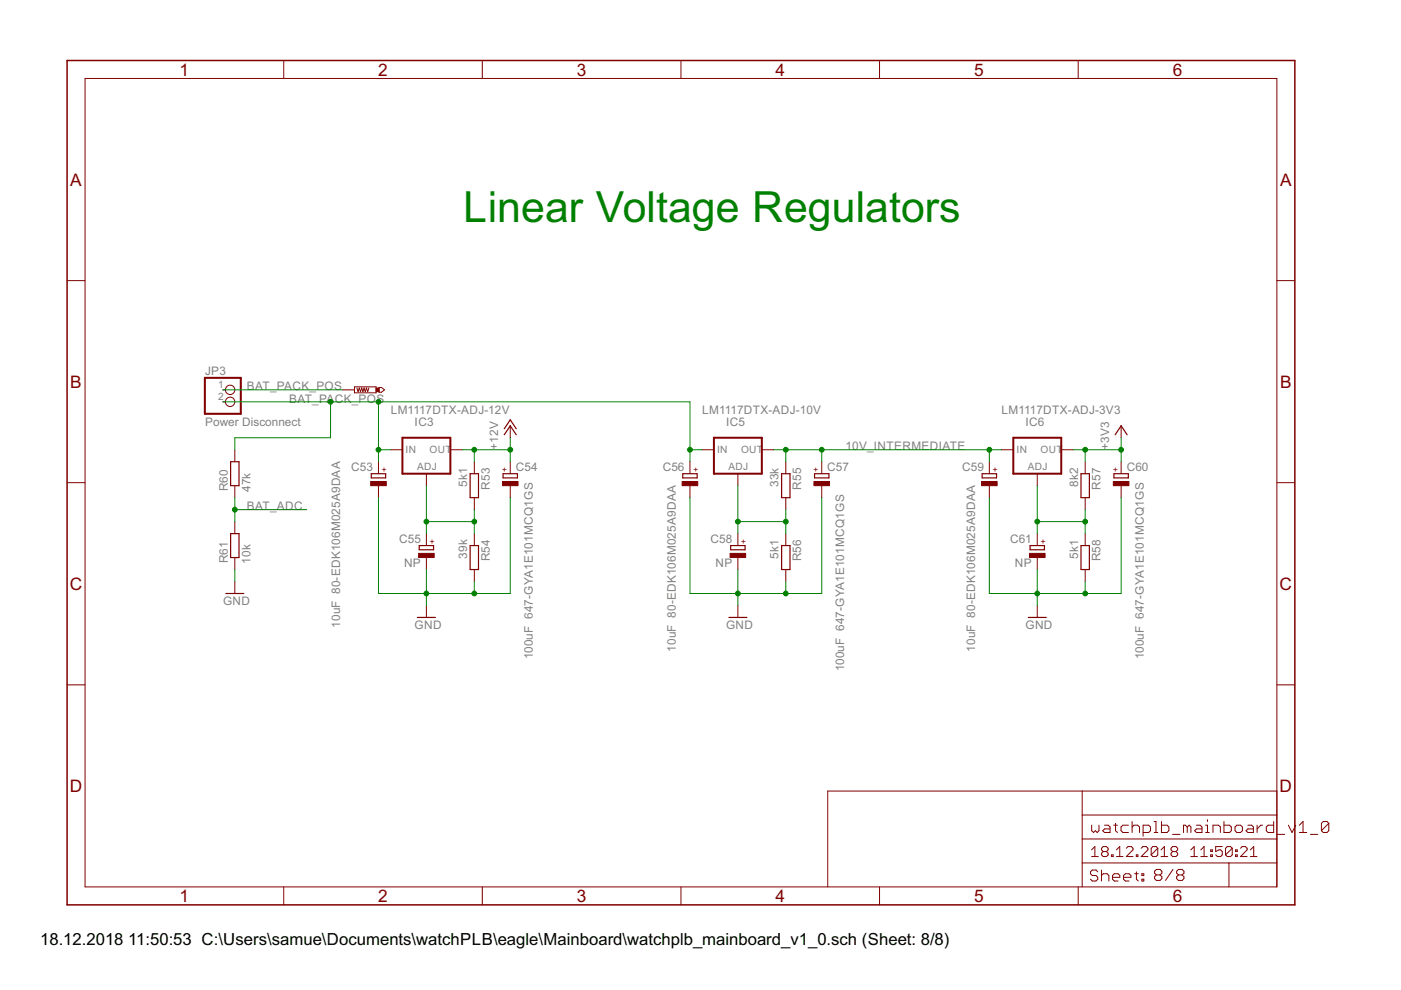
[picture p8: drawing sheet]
<svg xmlns="http://www.w3.org/2000/svg" width="297mm" height="210mm" viewBox="0 0 297 210" stroke-linecap="round" stroke-linejoin="round" font-family="sans-serif">
<g fill="none" stroke="#800000" stroke-width=".21">
<path d="M18 16.6h252.7v171.4h-252.7zM60.2 12.8v3.8M102.3 12.8v3.8M144.4 12.8v3.8M186.5 12.8v3.8M228.6 12.8v3.8M14.2 59.5h3.8M270.7 59.5h3.8M47.2 82.7h.6M47.2 85.2h.6M49.8 95.4v2.5M72.6 82.7h2.6"/>
<path d="M75.2 82h4.5v1.3h-4.5zM75.7 82.3l.2 .7 .3-.7 .2 .7 .3-.7 .2 .7 .3-.7 .2 .7 .3-.7 .3 .7 .2-.7M80.2 97.9v2.5M80.4 82.1h.5l.6 .6-.6 .5h-.5zM82.8 95.4h2.5M95.5 95.4h2.5M100.6 97.9v2.5M108.2 90.3v2.5M108.2 97.9v2.5M146.3 97.9v2.5M148.8 95.4h2.6M161.5 95.4h2.6"/>
<path d="M166.6 97.9v2.5M174.2 97.9v2.5M209.8 97.9v2.5M212.3 95.4h2.5M225 95.4h2.5M230.1 97.9v2.5M237.7 90.3v2.5M237.7 97.9v2.5M14.2 102.3h3.8M49.8 103v2.5M49.8 110.6v2.5M49.8 118.2v2.6"/>
<path d="M80.2 103v2.5M90.4 100.4v2.6M90.4 113.1v2.6M90.4 118.2v2.6M100.6 105.5v2.6M100.6 113.1v2.6M108.2 103v2.5M146.3 103v2.5M156.4 100.4v2.6M156.4 113.1v2.6M156.4 118.2v2.6M166.6 105.5v2.6"/>
<path d="M166.6 113.1v2.6M174.2 103v2.5M209.8 103v2.5M219.9 100.4v2.6M219.9 113.1v2.6M219.9 118.2v2.6M230.1 105.5v2.6M230.1 113.1v2.6M237.7 103v2.5M270.7 102.3h3.8M49.8 123.3v2.5M90.4 128.4v2.5"/>
<path d="M100.6 120.8v2.5M156.4 128.4v2.5M166.6 120.8v2.5M219.9 128.4v2.5M230.1 120.8v2.5M14.2 145.2h3.8M270.7 145.2h3.8M229.4 167.7v20.3M229.4 177.9h41.3M229.4 172.8h41.3M231.5 175v1.1l.3 .4 .4-.4 .4 .4 .4-.4v-1.1M234.2 175h.8l.4 .3v1.2h-1.2l-.4-.4 .4-.4h1.2"/>
<path d="M236.1 175h.8M236.5 174.6v1.5l.4 .4M238.8 179.9l.4-.4h.7l.3 .4v.3l-1.4 1.4h1.4M239.2 175h-1.1l-.4 .3v.8l.4 .4h1.1M240 175.3l.4-.3h.8l.4 .3v1.2M240 174.2v2.3M242 179.9l.3-.4h.7l.4 .4v.3l-1.4 1.4h1.4M242.4 176.5h1.1l.4-.4v-.8l-.4-.3h-1.1v2.3M244.7 176.5h.8M244.7 174.2h.4v2.3M245.5 179.9v1.4l-.4 .3h-.7l-.3-.3M245.5 179.9l-.4-.4h-.7l-.3 .4v1.4"/>
<path d="M245.5 179.9l-1.4 1.4M246.3 174.2v2.3h1.1l.4-.4v-.8l-.4-.3h-1.1M248.6 176.9h1.6M251.7 175.3l-.4-.3h-.4v1.5M251.7 175.3v1.2M251.7 175.3l.4-.3 .4 .3v1.2M253.7 175h.7l.4 .3v1.2h-1.1l-.4-.4 .4-.4h1.1M255.6 175h.4v1.5M255.6 176.5h.8M256 173.8v.4M257.2 176.5v-1.5h1.1l.4 .3v1.2M259.1 179.5h-1.4v1.1l.7-.4h.4l.3 .4v.7l-.3 .3h-.7l-.4-.3"/>
<path d="M259.5 174.2v2.3h1.2l.4-.4v-.8l-.4-.3h-1.2M261.3 179.9v1.4l-.4 .3h-.7l-.4-.3M261.3 179.9l-.4-.4h-.7l-.4 .4v1.4M261.3 179.9l-1.5 1.4M262.2 175h.8l.4 .3v.8l-.4 .4h-.8l-.3-.4v-.8zM263 179.9l.4-.4h.7l.3 .4v.3l-1.4 1.4h1.4M264.6 175h.8l.3 .3v1.2h-1.1l-.4-.4 .4-.4h1.1M266.5 175v1.5M267.7 175h-.4l-.8 .7M270 174.2v2.3h-1.1l-.4-.4v-.8l.4-.3h1.1M270.7 167.7h-95.2v20.3M270.8 176.9h1.6"/>
<path d="M273.2 175l.7 1.5 .8-1.5M275.5 176.5h1.6M275.5 175l.8-.8v2.3M277.8 176.9h1.6M281.7 174.6v1.5l-.4 .4h-.7l-.4-.4M281.7 174.6l-.4-.4h-.7l-.4 .4v1.5M281.7 174.6l-1.5 1.5M60.2 188v3.9M102.3 188v3.9M144.4 188v3.9M186.5 188v3.9M228.6 188v3.9"/>
<path d="M229.4 183h41.3M231.4 180.2l.7-.7v2.1M231.4 181.6h1.5M232.7 184.8l-.3-.3h-.8l-.4 .3v.5l.4 .3h.8l.3 .4v.4l-.3 .4h-.8l-.4-.4M233.5 184.5v2.3M233.5 185.6l.4-.3h.8l.4 .3v1.2M233.9 180.6l-.3 .3v.4l.3 .3h.7l.3-.3v-.4l-.3-.3M233.9 180.6l-.3-.4v-.3l.3-.4h.7l.3 .4v.3l-.3 .4M233.9 180.6h.7M235.6 181.3h.4v.3h-.4zM235.9 186h1.5v-.4l-.4-.3h-.7l-.4 .3v.8l.4 .4h.7M236.7 181.6h1.4"/>
<path d="M236.7 180.2l.7-.7v2.1M238.2 186h1.6v-.4l-.4-.3h-.8l-.4 .3v.8l.4 .4h.8M240.6 185.3h.7M240.9 181.3h.4v.3h-.4zM240.9 184.8v1.6l.4 .4M242.1 185.3h.4v.3h-.4zM242.1 186.4h.4v.4h-.4zM245.2 185.5l-.4-.4v-.4l.4-.4h.8l.3 .4v.4l-.3 .4M245.2 185.5l-.4 .4v.4l.4 .4h.8l.3-.4v-.4l-.3-.4M245.2 185.5h.8M246.2 181.6h1.4M246.2 180.2l.7-.7v2.1"/>
<path d="M248.6 180.6l-.3 .3v.4l.3 .3h.7l.4-.3v-.4l-.4-.3M248.6 180.6l-.3-.4v-.3l.3-.4h.7l.4 .4v.3l-.4 .4M248.6 180.6h.7M248.7 184.3l-1.6 2.4M249.9 185.5l-.4-.4v-.4l.4-.4h.7l.4 .4v.4l-.4 .4M249.9 185.5l-.4 .4v.4l.4 .4h.7l.4-.4v-.4l-.4-.4M249.9 185.5h.7M252.5 181.6h1.4M252.5 180.2l.7-.7v2.1M254.6 181.6h1.4M254.6 180.2l.7-.7v2.1M256.7 181.3h.3v.3h-.3z"/>
<path d="M256.7 180.2h.3v.4h-.3zM260.6 183v5M262 181.3h.3v.3h-.3zM262 180.2h.3v.4h-.3zM265.1 181.6h1.4M265.1 180.2l.7-.7v2.1"/>
<circle cx="48.8" cy="82.7" r=".99"/>
<circle cx="48.8" cy="85.2" r=".99"/>
</g>
<path d="M14.2 12.8h260.3v179.1h-260.3z" fill="none" stroke="#800000" stroke-width=".32"/>
<path d="M43.4 80.1h7.7v7.6h-7.7zM85.3 92.8h10.2v7.6h-10.2zM151.4 92.8h10.1v7.6h-10.1zM214.8 92.8h10.2v7.6h-10.2z" fill="none" stroke="#800000" stroke-width=".42"/>
<g fill="none" stroke="#800000" stroke-width=".25">
<path d="M48.9 97.9h1.8v5.1h-1.8zM106.9 92.2l1.3-1.9 1.3 1.9M106.9 90.9l1.3-1.9 1.3 1.9M236.4 92.2l1.3-1.9 1.3 1.9M48.9 113.1h1.8v5.1h-1.8zM78.7 100.4h3.1v.9h-3.1zM88.9 115.7h3v.9h-3zM99.7 100.4h1.8v5.1h-1.8zM99.7 115.7h1.8v5.1h-1.8zM106.7 100.4h3v.9h-3zM144.8 100.4h3v.9h-3zM154.9 115.7h3.1v.9h-3.1z"/>
<path d="M165.7 100.4h1.8v5.1h-1.8zM165.7 115.7h1.8v5.1h-1.8zM172.7 100.4h3v.9h-3zM208.2 100.4h3.1v.9h-3.1zM218.4 115.7h3v.9h-3zM229.2 100.4h1.8v5.1h-1.8zM229.2 115.7h1.8v5.1h-1.8zM236.2 100.4h3v.9h-3zM47.9 125.8h3.8M88.5 130.9h3.8M154.5 130.9h3.8M218 130.9h3.8"/>
</g>
<g fill="#800000" stroke="#800000" stroke-width=".21">
<path d="M78.6 102.1h3.3v.9h-3.3z"/>
<path d="M106.5 102.1h3.3v.9h-3.3z"/>
<path d="M88.8 117.3h3.3v.9h-3.3z"/>
<path d="M144.6 102.1h3.3v.9h-3.3z"/>
<path d="M172.6 102.1h3.3v.9h-3.3z"/>
<path d="M154.8 117.3h3.3v.9h-3.3z"/>
<path d="M208.1 102.1h3.3v.9h-3.3z"/>
<path d="M236.1 102.1h3.3v.9h-3.3z"/>
<path d="M218.3 117.3h3.3v.9h-3.3z"/>
<path d="M79.7 82.3h.7v.7h-.7z"/>
</g>
<g fill="none" stroke="#008000" stroke-width=".21">
<path d="M47.2 85.2h99.1v12.7M47.2 82.7h25.4M70.1 85.2v7.6h-20.3v2.6M80.2 95.4h2.6M80.2 85.2v12.7M98 95.4h10.2M100.6 95.4v2.5M108.2 92.8v5.1M146.3 95.4h2.5M164.1 95.4h48.2M166.6 95.4v2.5M174.2 95.4v2.5"/>
<path d="M209.8 95.4v2.5M227.5 95.4h10.2M230.1 95.4v2.5M237.7 92.8v5.1M49.8 105.5v5.1M49.8 108.1h15.2M80.2 105.5v20.3h28v-20.3M90.4 103v10.1M90.4 110.6h10.2M100.6 108.1v5M146.3 105.5v20.3h27.9v-20.3M156.4 103v10.1"/>
<path d="M156.4 110.6h10.2M166.6 108.1v5M209.8 105.5v20.3h27.9v-20.3M219.9 103v10.1M219.9 110.6h10.2M230.1 108.1v5M49.8 120.8v2.5M90.4 120.8v7.6M100.6 123.3v2.5M156.4 120.8v7.6M166.6 123.3v2.5M219.9 120.8v7.6"/>
<path d="M230.1 123.3v2.5"/>
</g>
<g fill="#008000" stroke="#008000" stroke-width=".21">
<circle cx="230.1" cy="95.4" r=".51"/>
<circle cx="237.7" cy="95.4" r=".51"/>
<circle cx="100.6" cy="125.8" r=".51"/>
<circle cx="90.4" cy="125.8" r=".51"/>
<circle cx="166.6" cy="125.8" r=".51"/>
<circle cx="156.4" cy="125.8" r=".51"/>
<circle cx="230.1" cy="125.8" r=".51"/>
<circle cx="219.9" cy="125.8" r=".51"/>
<circle cx="100.6" cy="95.4" r=".51"/>
<circle cx="108.2" cy="95.4" r=".51"/>
<circle cx="100.6" cy="110.6" r=".51"/>
<circle cx="90.4" cy="110.6" r=".51"/>
<circle cx="166.6" cy="110.6" r=".51"/>
<circle cx="156.4" cy="110.6" r=".51"/>
<circle cx="209.8" cy="95.4" r=".51"/>
<circle cx="166.6" cy="95.4" r=".51"/>
<circle cx="174.2" cy="95.4" r=".51"/>
<circle cx="230.1" cy="110.6" r=".51"/>
<circle cx="219.9" cy="110.6" r=".51"/>
<circle cx="80.2" cy="95.4" r=".51"/>
<circle cx="80.2" cy="85.2" r=".51"/>
<circle cx="146.3" cy="95.4" r=".51"/>
<circle cx="70.1" cy="85.2" r=".51"/>
<circle cx="49.8" cy="108.1" r=".51"/>
</g>
<text font-size="10.2" fill="#008000" x="98.2" y="47.1">Linear Voltage Regulators</text>
<g font-size="4.1" fill="#800000">
<text x="38.1" y="16">1</text>
<text x="80.2" y="16">2</text>
<text x="122.3" y="16">3</text>
<text x="164.4" y="16">4</text>
<text x="206.5" y="16">5</text>
<text x="248.6" y="16">6</text>
<text x="14.9" y="39.4">A</text>
<text x="271.4" y="39.4">A</text>
<text x="14.9" y="82.2">B</text>
<text x="271.4" y="82.2">B</text>
<text x="14.8" y="125.1">C</text>
<text x="271.3" y="125.1">C</text>
<text x="14.8" y="167.9">D</text>
<text x="271.3" y="167.9">D</text>
<text x="38.1" y="191.2">1</text>
<text x="80.2" y="191.2">2</text>
<text x="122.3" y="191.2">3</text>
<text x="164.4" y="191.2">4</text>
<text x="206.5" y="191.2">5</text>
<text x="248.6" y="191.2">6</text>
</g>
<g font-size="4">
<text x="8.5" y="200.4">18.12.2018</text>
<text x="27.2" y="200.4">11:50:53 C:\Users\samue\Documents\watchPLB\eagle\Mainboard\watchplb_mainboard_v1_0.sch (Sheet: 8/8)</text>
</g>
<g font-size="2.8" fill="#808080">
<text x="43.5" y="79.5">JP3</text>
<text x="52.4" y="82.7">BAT_PACK_POS</text>
<text x="61.3" y="85.5">BAT_PA</text>
<text x="71" y="85.5">CK_POS</text>
<text x="82.8" y="87.7">LM1117DTX-ADJ-12V</text>
<text x="148.9" y="87.7">LM1117DTX-ADJ-10V</text>
<text x="212.3" y="87.7">LM1117DTX-ADJ-3V3</text>
<text x="43.5" y="90.3">Power Disconnect</text>
<text x="87.9" y="90.3">IC3</text>
<text x="105.6" y="95.4" transform="rotate(-90 105.6 95.4)">+12V</text>
<text x="153.9" y="90.3">IC5</text>
<text x="179.3" y="95.4">10V_INTERMEDIATE</text>
<text x="217.4" y="90.3">IC6</text>
<text x="235.2" y="95.4" transform="rotate(-90 235.2 95.4)">+3V3</text>
<text x="74.5" y="100">C53</text>
<text x="109.4" y="100">C54</text>
<text x="140.5" y="100">C56</text>
<text x="175.4" y="100">C57</text>
<text x="204" y="100">C59</text>
<text x="238.9" y="100">C60</text>
<text x="48.3" y="104.2" transform="rotate(-90 48.3 104.2)">R60</text>
<text x="53.1" y="104.2" transform="rotate(-90 53.1 104.2)">47k</text>
<text x="99" y="103.2" transform="rotate(-90 99 103.2)">5k1</text>
<text x="103.8" y="103.8" transform="rotate(-90 103.8 103.8)">R53</text>
<text x="165.1" y="103.2" transform="rotate(-90 165.1 103.2)">33k</text>
<text x="169.9" y="103.8" transform="rotate(-90 169.9 103.8)">R55</text>
<text x="228.6" y="103.2" transform="rotate(-90 228.6 103.2)">8k2</text>
<text x="233.4" y="103.8" transform="rotate(-90 233.4 103.8)">R57</text>
<text x="52.4" y="108.1">BAT_ADC</text>
<text x="48.3" y="119.4" transform="rotate(-90 48.3 119.4)">R61</text>
<text x="53.1" y="119.5" transform="rotate(-90 53.1 119.5)">10k</text>
<text x="84.6" y="115.2">C55</text>
<text x="99" y="118.4" transform="rotate(-90 99 118.4)">39k</text>
<text x="103.8" y="119" transform="rotate(-90 103.8 119)">R54</text>
<text x="150.7" y="115.2">C58</text>
<text x="165.1" y="118.4" transform="rotate(-90 165.1 118.4)">5k1</text>
<text x="169.9" y="119" transform="rotate(-90 169.9 119)">R56</text>
<text x="214.1" y="115.2">C61</text>
<text x="228.6" y="118.4" transform="rotate(-90 228.6 118.4)">5k1</text>
<text x="233.4" y="119" transform="rotate(-90 233.4 119)">R58</text>
<text x="85.7" y="120.3">NP</text>
<text x="151.7" y="120.3">NP</text>
<text x="215.2" y="120.3">NP</text>
<text x="47.3" y="128.4">GND</text>
<text x="72.2" y="133.1" transform="rotate(-90 72.2 133.1)">10uF 80-EDK106M025A9DAA</text>
<text x="87.9" y="133.4">GND</text>
<text x="153.9" y="133.4">GND</text>
<text x="217.4" y="133.4">GND</text>
<text x="113" y="139.8" transform="rotate(-90 113 139.8)">100uF 647-GYA1E101MCQ1GS</text>
<text x="143.3" y="138.2" transform="rotate(-90 143.3 138.2)">10uF 80-EDK106M025A9DAA</text>
<text x="179" y="142.3" transform="rotate(-90 179 142.3)">100uF 647-GYA1E101MCQ1GS</text>
<text x="206.7" y="138.2" transform="rotate(-90 206.7 138.2)">10uF 80-EDK106M025A9DAA</text>
<text x="242.5" y="139.8" transform="rotate(-90 242.5 139.8)">100uF 647-GYA1E101MCQ1GS</text>
</g>
<g font-size="2.4" fill="#808080">
<text x="46.3" y="82.3">1</text>
<text x="46.3" y="84.8">2</text>
<text x="86" y="96">IN</text>
<text x="91.1" y="96">OUT</text>
<text x="152" y="96">IN</text>
<text x="157.1" y="96">OUT</text>
<text x="215.5" y="96">IN</text>
<text x="220.6" y="96">OUT</text>
<text x="88.4" y="99.7">ADJ</text>
<text x="154.4" y="99.7">ADJ</text>
<text x="217.9" y="99.7">ADJ</text>
</g>
<g font-size="2" fill="#800000">
<text x="82.1" y="100" transform="rotate(-90 82.1 100)">+</text>
<text x="107.6" y="100" transform="rotate(-90 107.6 100)">+</text>
<text x="148.1" y="100" transform="rotate(-90 148.1 100)">+</text>
<text x="173.6" y="100" transform="rotate(-90 173.6 100)">+</text>
<text x="211.6" y="100" transform="rotate(-90 211.6 100)">+</text>
<text x="237.1" y="100" transform="rotate(-90 237.1 100)">+</text>
<text x="92.3" y="115.3" transform="rotate(-90 92.3 115.3)">+</text>
<text x="158.3" y="115.3" transform="rotate(-90 158.3 115.3)">+</text>
<text x="221.8" y="115.3" transform="rotate(-90 221.8 115.3)">+</text>
</g>
</svg>
